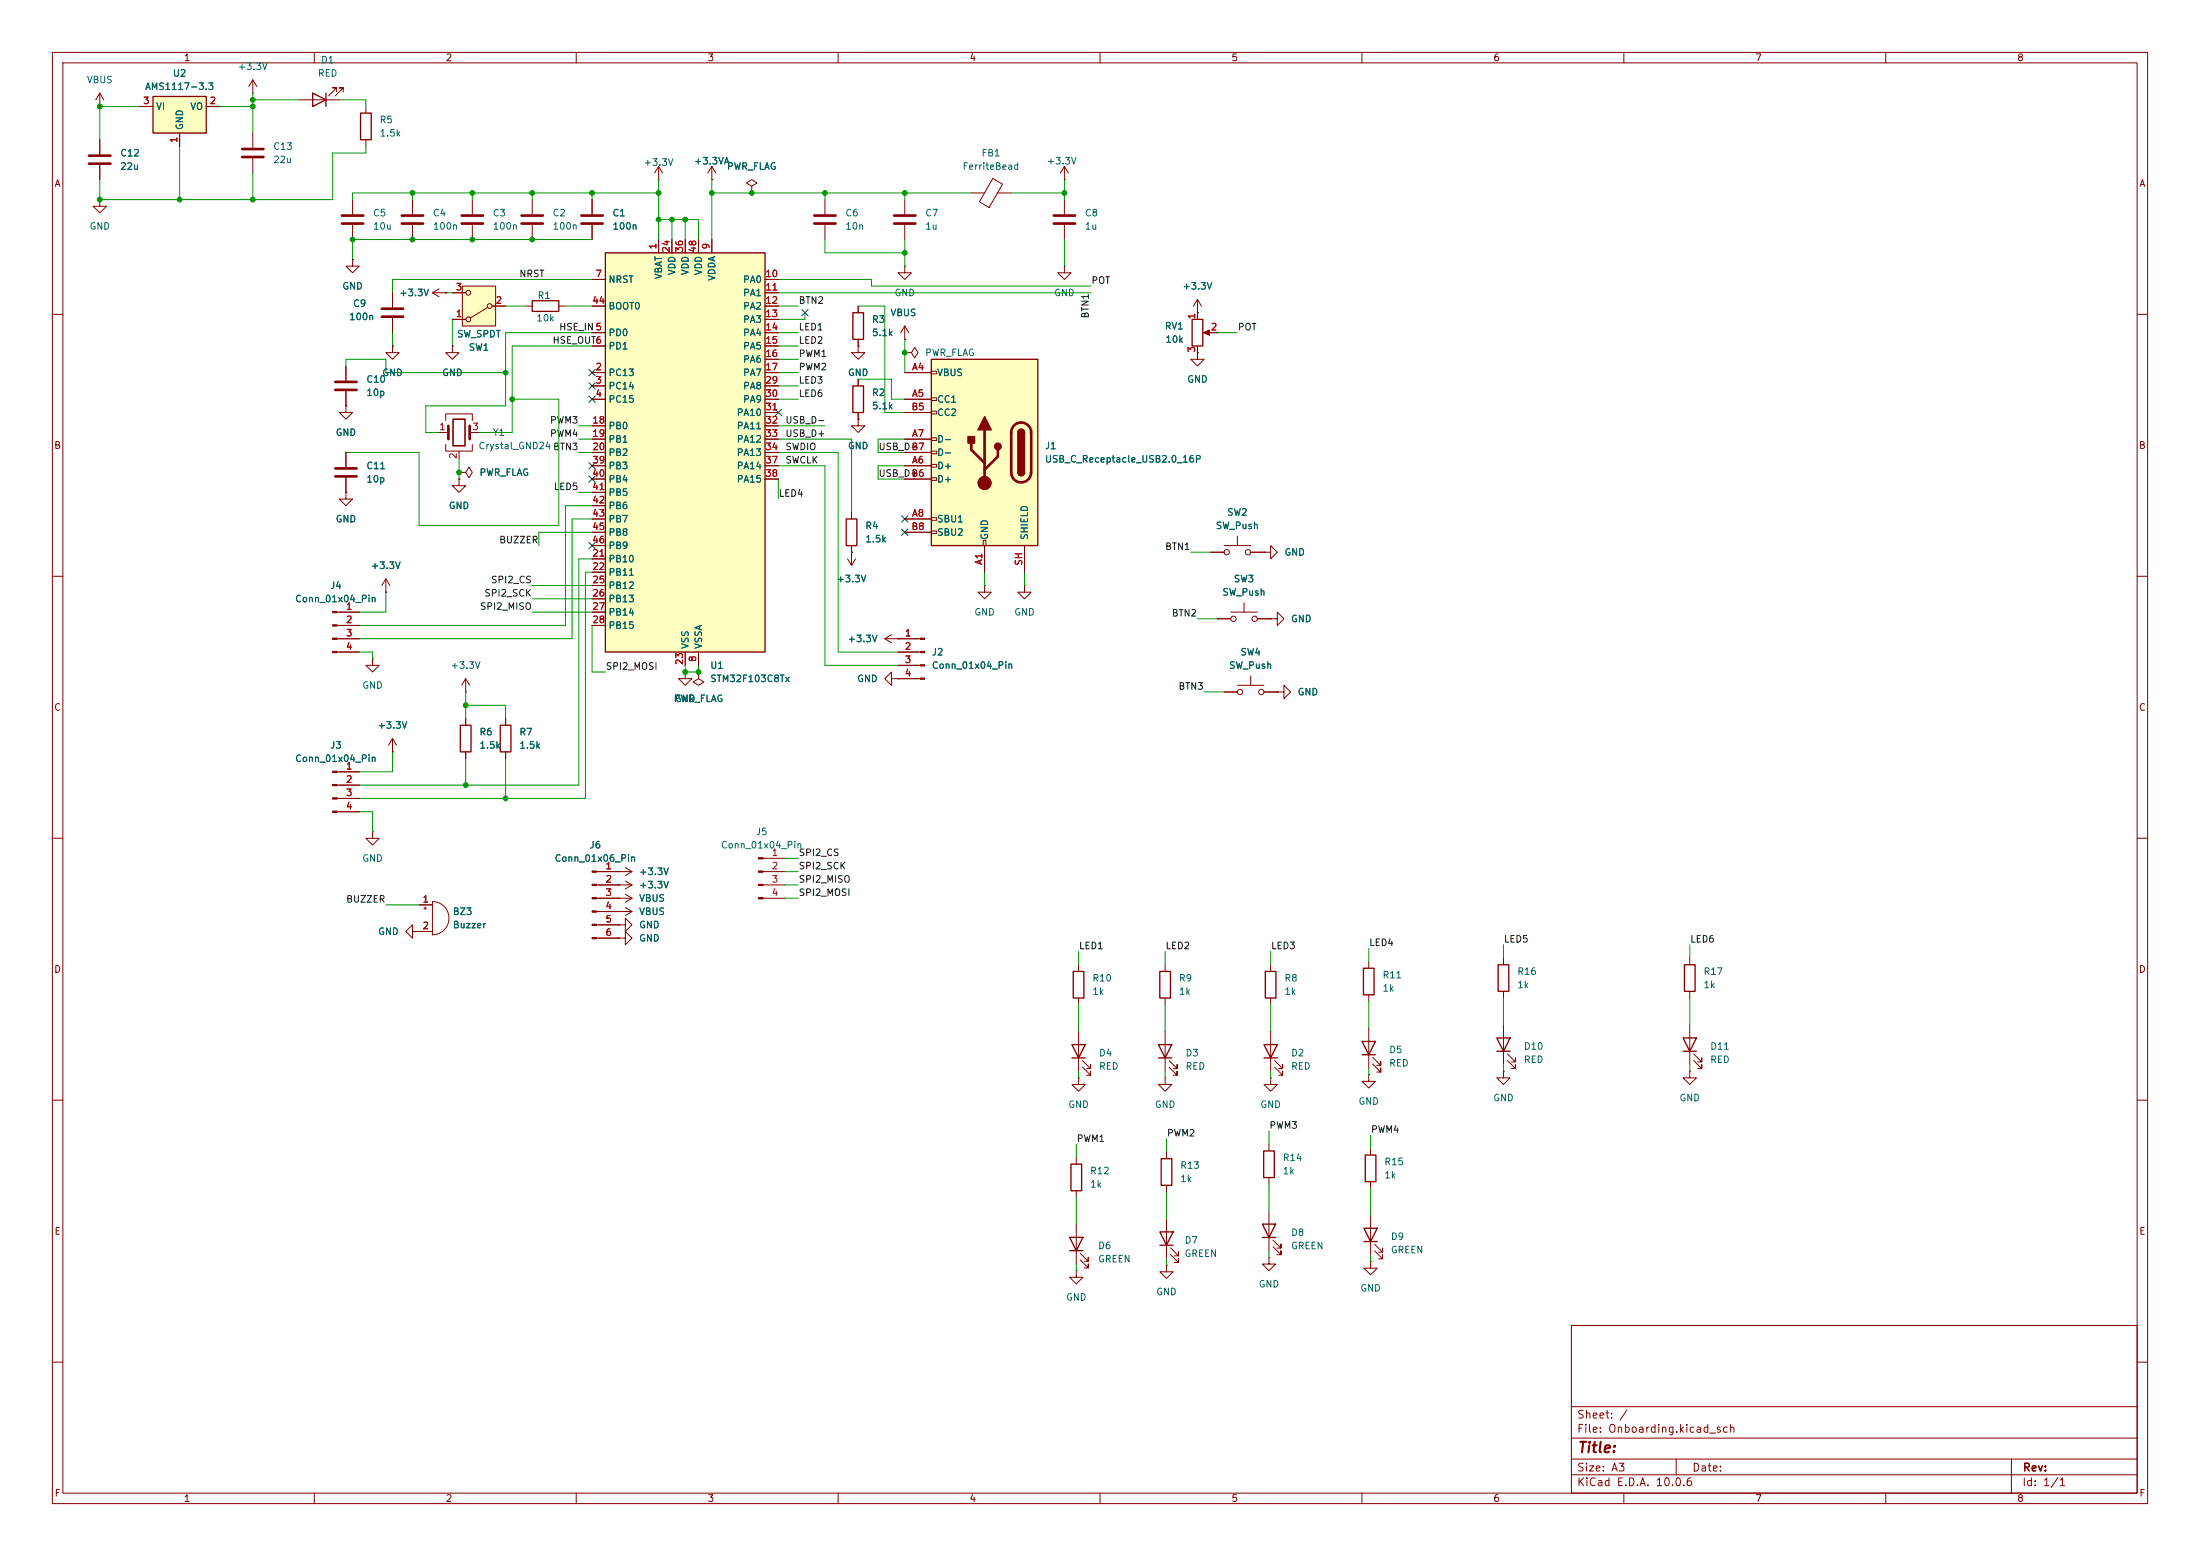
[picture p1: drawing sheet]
<svg xmlns="http://www.w3.org/2000/svg" width="420mm" height="297mm" viewBox="0 0 420 297" stroke-linecap="round" stroke-linejoin="round" font-family="sans-serif">
<g fill="none" stroke="#840000" stroke-width=".19">
<path d="M10 10h400v277h-400zM12 12h396v273h-396zM60 10v2M110 10v2M160 10v2M210 10v2M260 10v2M310 10v2M360 10v2M101.6 38.1v2.8M101.6 42.9v2.8M10 60h2"/>
<path d="M408 60h2M10 110h2M408 110h2M96.5 137.2v1.2M10 160h2M96.5 143.5v1.3M408 160h2M118.1 176.5h1.3v-1.2l1.2 1.2-1.2 1.3v-1.3M118.1 176.5h.1M10 210h2M408 210h2M300 253h108v32h-108z"/>
<path d="M10 260h2M300 278.5h108M300 274.5h108M300 268.5h108M320 278.5v3M384 278.5v6.5M408 260h2M60 285v2M110 285v2M160 285v2M210 285v2M260 285v2"/>
<path d="M300 281.5h108M310 285v2M360 285v2"/>
</g>
<path d="M95.5 138.4h2v5.1h-2z" fill="none" stroke="#840000" stroke-width=".25"/>
<path d="M99.6 41.1h4M99.6 42.7h4" fill="none" stroke="#840000" stroke-width=".51"/>
<path d="M29.2 18.4h10.2v7h-10.2z" fill="#ffffc2"/>
<path d="M29.2 18.4h10.2v7h-10.2zM221.2 199.4h2.5l-1.3 2.5zM286 184.2h2v5h-2zM221.2 201.9h2.5" fill="none" stroke="#840000" stroke-width=".25"/>
<g fill="none" stroke="#840000" stroke-width=".19">
<path d="M26.7 20.3h2.5M34.3 25.4v2.5M39.4 20.3h2.5M90.2 38.1v2.8M90.2 42.9v2.8M133.3 128.3v1.2l1.1 .7-1.1 .6-1-.6 1-.7M133.3 128.3h.1M118.1 166.4h.1M118.1 166.4h2.5M119.4 165.6l1.2 .8M120.6 166.4l-1.2 .7M222.4 196.9v7.6"/>
<path d="M287 182.9v1.3M287 189.2v1.3M223.2 203.7l1.5 1.5v-.7v.7h-.7M223.2 202.4l1.5 1.6v-.8v.8h-.7"/>
</g>
<path d="M88.1 41.1h4.1M88.1 42.7h4.1" fill="none" stroke="#840000" stroke-width=".51"/>
<path d="M115.6 48.3h30.4v76.2h-30.4z" fill="#ffffc2"/>
<path d="M101.6 57.4h5.1v2h-5.1zM115.6 48.3h30.4v76.2h-30.4zM161.5 99.1h2.1v5h-2.1z" fill="none" stroke="#840000" stroke-width=".25"/>
<g fill="none" stroke="#840000" stroke-width=".19">
<path d="M100.3 58.4h1.3M106.7 58.4h1.2M113 53.3h2.6M113 58.4h2.6M125.7 45.7v2.6M128.3 45.7v2.6M130.8 45.7v2.6M133.3 45.7v2.6M135.9 45.7v2.6M146 53.3h2.6M146 55.9h2.6M146 58.4h2.6"/>
<path d="M113 71.1h2.6M113 73.7h2.6M113 76.2h2.6M113 63.5h2.6M113 66h2.6M146 71.1h2.6M146 73.7h2.6M146 76.2h2.6M146 63.5h2.6M146 66h2.6M146 61h2.6M146 68.6h2.6"/>
<path d="M146 78.7h2.6M113 81.3h2.6M113 83.8h2.6M113 86.4h2.6M113 88.9h2.6M113 91.4h2.6M113 94h2.6M113 96.5h2.6M113 99.1h2.6M146 81.3h2.6M146 83.8h2.6M146 86.4h2.6"/>
<path d="M146 88.9h2.6M146 91.4h2.6M162.6 97.8v1.3M113 106.7h2.6M113 109.2h2.6M113 111.8h2.6M113 114.3h2.6M113 116.8h2.6M113 119.4h2.6M113 101.6h2.6M113 104.1h2.6M162.6 104.1v1.3"/>
<path d="M130.8 124.5v2.5M133.3 124.5v2.5"/>
</g>
<path d="M88.3 54.6h6.3v7.6h-6.3z" fill="#ffffc2"/>
<g fill="none" stroke="#840000" stroke-width=".19">
<path d="M19 17.8l-.7 1.3M19 17.8l.8 1.3M19 17.8v2.5M48.3 17.8h.1M48.3 15.2l-.8 1.3M48.3 15.2l.7 1.3M48.3 15.2v2.6M57.1 19.1h7.7M64.3 17.5v-.7h-.8h.8l-1.6 1.5M65.5 17.5v-.7h-.7h.7l-1.5 1.5M19 38.1v1.3h1.3l-1.3 1.2-1.2-1.2h1.2M19 38.1h.1"/>
<path d="M19 20.3h.1M19 26.7v2.8M19 31.5v2.8M48.3 25.4v2.8M48.3 30.2v2.8M67.3 38.1v2.8M69.8 20.3v1.3M69.8 26.7v1.2M78.7 38.1v2.8M113 38.1v2.8M125.7 34.3h.1M125.7 31.8l-.7 1.2"/>
<path d="M125.7 31.8l.8 1.2M125.7 31.8v2.5M135.9 34.3h.1M135.9 31.8l-.8 1.2M135.9 31.8l.8 1.2M135.9 31.8v2.5M143.5 35.6l1-.7-1-.6-1 .6 1 .7v1.2M143.5 36.8h.1M157.5 38.1v2.8M172.7 38.1v2.8M185.4 36.8h2.6M189.5 34.1l1.9 1.1-2.6 4.4-1.8-1.1z"/>
<path d="M190.4 36.8h2.6M203.2 34.3h.1M203.2 31.8l-.8 1.2M203.2 31.8l.8 1.2M203.2 31.8v2.5M203.2 38.1v2.8M67.3 49.5v1.3h1.3l-1.3 1.3-1.3-1.3h1.3M67.3 49.5h.1M67.3 42.9v2.8M74.9 55.9v2.8M78.7 42.9v2.8M82.5 55.9h2.6"/>
<path d="M82.5 55.9l1.3 .7M83.8 55.1l-1.3 .8M85.1 55.9h.1M86.4 55.9h2.5M88.3 54.6h6.3v7.6h-6.3zM93.1 58.7l-3.3 2M94 58.4h2.5M113 42.9v2.8M157.5 42.9v2.8M163.8 58.4v1.3M172.7 50.8v1.3h1.3l-1.3 1.2-1.3-1.2h1.3M172.7 50.8h.1"/>
<path d="M172.7 42.9v2.8M203.2 50.8v1.3h1.3l-1.3 1.2-1.3-1.2h1.3M203.2 50.8h.1M203.2 42.9v2.8M228.6 59.7h.1M228.6 57.2v3.8M228.6 57.2l-.8 1.2M228.6 57.2l.8 1.2M66 77.5v1.2h1.3l-1.3 1.3-1.2-1.3h1.2M66 77.5h.1M66 69.9v2.7M66 74.7v2.8"/>
<path d="M74.9 66v1.3h1.3l-1.3 1.3-1.2-1.3h1.2M74.9 66h.1M74.9 60.7v2.8M86.4 66v1.3h1.2l-1.2 1.3-1.3-1.3h1.3M86.4 66h.1M86.4 61h2.5M163.8 66v1.3h1.3l-1.3 1.3-1.2-1.3h1.2M163.8 66h.1M163.8 64.8v1.2M163.8 72.4v1.3M163.8 78.7v1.3M172.7 67.3h1.3l.6-1 .7 1-.7 1-.6-1"/>
<path d="M172.7 67.3h.1M172.7 64.8h.1M172.7 62.2v2.6M172.7 62.2l-.7 1.3M172.7 62.2l.8 1.3M228.6 67.3v1.3h1.3l-1.3 1.3-1.3-1.3h1.3M228.6 67.3h.1M228.6 66v1.3M230.1 63.5h2.3M66 94v1.3h1.3l-1.3 1.2-1.2-1.2h1.2M66 94h.1M66 86.4v2.8"/>
<path d="M66 91.2v2.8M83.8 82.6h1.8M85.1 80.3v-1.3h5.1v1.3M85.1 84.8v1.3h5.1v-1.3M87.6 90.2h1.3l.6-1 .7 1-.7 1-.6-1M87.6 90.2h.1M87.6 91.4v1.3h1.3l-1.3 1.3-1.2-1.3h1.2M87.6 91.4h.1M87.6 86.1v1.5M89.7 82.6h1.7M163.8 80v1.3h1.3l-1.3 1.3-1.2-1.3h1.2M163.8 80h.1"/>
<path d="M64.4 116.8h4.2M64.4 119.4h4.2M73.7 113h.1M73.7 110.5l-.8 1.3M73.7 110.5l.7 1.3M73.7 110.5v2.5M161.8 106.7l.8 1.3M162.6 105.4h.1M162.6 105.4v2.6M163.3 106.7l-.7 1.3M188 111.8v1.2h1.2l-1.2 1.3-1.3-1.3h1.3M188 111.8h.1"/>
<path d="M195.6 111.8v1.2h1.2l-1.2 1.3-1.3-1.3h1.3M195.6 111.8h.1M64.4 121.9h4.2M64.4 124.5h4.2M71.1 125.7v1.3h1.3l-1.3 1.3-1.3-1.3h1.3M71.1 125.7h.1M88.9 132.1h.1M88.9 129.5v2.6M88.9 137.2v1.2M88.9 129.5l-.8 1.3M88.9 129.5l.8 1.3M130.8 128.3v1.2h1.3l-1.3 1.3-1.3-1.3h1.3"/>
<path d="M130.8 128.3h.1M168.9 121.9l1.3 .8M168.9 121.9h6.8M170.2 129.5v-1.2l-1.3 1.2 1.3 1.3v-1.3h1.2M170.2 121.2l-1.3 .7M171.4 121.9h.1M171.4 129.5h.1M171.4 124.5h4.3M171.4 127h4.3M171.4 129.5h4.3M64.4 147.3h4.2M64.4 149.9h4.2"/>
<path d="M64.4 152.4h4.2M64.4 154.9h4.2M71.1 158.8v1.2h1.3l-1.3 1.3-1.3-1.3h1.3M71.1 158.8h.1M74.9 143.5h.1M74.9 141v2.5M74.9 141l-.7 1.2M74.9 141l.8 1.2M88.9 143.5v1.3M78.7 177.8v-1.3l-1.2 1.3 1.2 1.3v-1.3h1.3M80 177.8h.1M80 172.7h2.5"/>
<path d="M80 177.8h2.5M80.9 173.4h.5M81.2 173.1v.5M82.5 172.1a3.2 3.2 0 0 1 3.2 3.2 3.2 3.2 0 0 1-3.2 3.1zM113.9 171.5h6.7M113.9 174h6.7M113.9 166.4h4.2M113.9 168.9h6.7M113.9 176.5h4.2M113.9 179.1h4.2M118.1 171.5h.1M118.1 174h.1"/>
<path d="M118.1 168.9h.1M118.1 179.1h1.3v-1.3l1.2 1.3-1.2 1.2v-1.2M118.1 179.1h.1M119.4 170.7l1.2 .8M119.4 173.2l1.2 .8M119.4 168.1l1.2 .8M120.6 171.5l-1.2 .7M120.6 174l-1.2 .8M120.6 168.9l-1.2 .8M145.6 171.5h4.3M145.6 163.8h4.3M145.6 166.4h4.3"/>
<path d="M145.6 168.9h4.3M205.9 184.2v1.2M205.9 190.5v1.3M205.9 196.9v7.6M222.4 184.2v1.2M222.4 190.5v1.3M242.6 184.2v1.2M242.6 190.5v1.3M242.6 196.9v7.6M205.9 205.7v1.3h1.3l-1.3 1.3-1.3-1.3h1.3M205.9 205.7h.1M206.7 203.7l1.5 1.5v-.7v.7h-.8"/>
<path d="M206.7 202.4l1.5 1.6v-.8v.8h-.8M222.4 205.7v1.3h1.3l-1.3 1.3-1.2-1.3h1.2M222.4 205.7h.1M222.7 219.9v1.3M242.3 218.4v1.3M242.6 205.7v1.3h1.2l-1.2 1.3-1.3-1.3h1.3M242.6 205.7h.1M243.3 203.7l1.6 1.5v-.7v.7h-.8M243.3 202.4l1.6 1.6v-.8v.8h-.8M261.3 205.1v1.3h1.3l-1.3 1.3-1.3-1.3h1.3M261.3 205.1h.1M205.5 220.9v1.3"/>
<path d="M205.5 227.3v1.3M205.5 233.6v7.7M206.2 239.2l1.6 1.6v-.8v.8h-.8M222.7 226.2v1.3M222.7 232.6v7.6M223.4 239.5l1.6 1.5v-.8v.8h-.8M223.4 238.2l1.6 1.5v-.8v.8h-.8M242.3 224.8v1.2M242.3 231.1v7.6M243 238l1.5 1.5v-.8v.8h-.7M243 236.7l1.5 1.5v-.7v.7h-.7M205.5 242.5v1.3h1.2l-1.2 1.3-1.3-1.3h1.3"/>
<path d="M205.5 242.5h.1M206.2 240.5l1.6 1.5v-.7v.7h-.8M222.7 241.5v1.3h1.3l-1.3 1.2-1.3-1.2h1.3M222.7 241.5h.1M242.3 240v1.3h1.2l-1.2 1.2-1.3-1.2h1.3M242.3 240h.1M261.6 240.8v1.3h1.3l-1.3 1.2-1.2-1.2h1.2M261.6 240.8h.1"/>
<circle cx="89.4" cy="55.9" r=".46"/>
<circle cx="93.5" cy="58.4" r=".46"/>
<circle cx="89.4" cy="61" r=".46"/>
</g>
<g fill="none" stroke="#840000" stroke-width=".25">
<path d="M59.7 17.8l2.5 1.3-2.5 1.2zM62.2 17.8v2.5M68.8 21.6h2.1v5.1h-2.1zM162.8 59.7h2v5.1h-2zM162.8 73.7h2v5h-2zM227.6 61h2v5h-2zM87.9 138.4h2v5.1h-2zM204.6 199.4h2.6l-1.3 2.5zM204.9 185.4h2v5.1h-2zM221.4 185.4h2v5.1h-2zM241.3 199.4h2.5l-1.2 2.5zM241.6 185.4h2v5.1h-2z"/>
<path d="M204.6 201.9h2.6M241.2 219.7h2.1v5.1h-2.1zM241.3 201.9h2.5M204.2 236.2h2.5l-1.2 2.5zM204.2 238.7h2.5M204.5 222.2h2v5.1h-2zM221.4 235.1h2.6l-1.3 2.6zM221.4 237.7h2.6M221.7 221.2h2v5h-2zM241 233.7h2.5l-1.2 2.5zM241 236.2h2.5"/>
</g>
<g fill="none" stroke="#840000" stroke-width=".51">
<path d="M17 29.7h4.1M17 31.2h4.1M46.2 28.4h4.1M46.2 30h4.1M65.3 41.1h4M65.3 42.7h4M72.9 58.9h4.1M76.7 41.1h4.1M76.7 42.7h4.1M111 41.1h4.1M111 42.7h4.1M155.4 41.1h4.1"/>
<path d="M155.4 42.7h4.1M170.7 41.1h4.1M170.7 42.7h4.1M201.2 41.1h4M201.2 42.7h4M64 72.9h4.1M64 74.4h4.1M72.9 60.5h4.1M64 89.4h4.1M64 90.9h4.1M85.6 81.3v2.5M89.7 81.3v2.5"/>
</g>
<g fill="#840000" stroke="#840000" stroke-width=".19">
<path d="M63.5 147.2h.9v.2h-.9z"/>
<path d="M63.5 149.7h.9v.3h-.9z"/>
<path d="M63.5 152.3h.9v.2h-.9z"/>
<path d="M63.5 154.8h.9v.3h-.9z"/>
<path d="M63.5 116.7h.9v.3h-.9z"/>
<path d="M63.5 119.3h.9v.2h-.9z"/>
<path d="M63.5 121.8h.9v.2h-.9z"/>
<path d="M63.5 124.3h.9v.3h-.9z"/>
<path d="M144.8 163.7h.8v.3h-.8z"/>
<path d="M144.8 166.2h.8v.3h-.8z"/>
<path d="M144.8 168.8h.8v.2h-.8z"/>
<path d="M144.8 171.3h.8v.3h-.8z"/>
<path d="M229.7 63.5l1.2-.5v1z"/>
<path d="M113 166.2h.9v.3h-.9z"/>
<path d="M113 168.8h.9v.2h-.9z"/>
<path d="M113 171.3h.9v.3h-.9z"/>
<path d="M113 173.9h.9v.2h-.9z"/>
<path d="M113 176.4h.9v.3h-.9z"/>
<path d="M113 178.9h.9v.3h-.9z"/>
<path d="M175.7 121.8h.8v.2h-.8z"/>
<path d="M175.7 124.3h.8v.3h-.8z"/>
<path d="M175.7 126.9h.8v.2h-.8z"/>
<path d="M175.7 129.4h.8v.3h-.8z"/>
</g>
<path d="M86.5 80h2.3v5.1h-2.3z" fill="none" stroke="#840000" stroke-width=".3"/>
<path d="M177.8 68.6h20.3v35.5h-20.3z" fill="#ffffc2"/>
<g fill="none" stroke="#840000" stroke-width=".19">
<path d="M19 26.7v2.8M19 31.5v2.8M26.7 20.3h2.5M34.3 25.4v2.5M39.4 20.3h2.5M113 38.1v2.8M135.9 34.3h.1M143.5 36.8h.1M67.3 49.5h.1M74.9 55.9v2.8M85.1 55.9h.1M86.4 55.9h2.5"/>
<path d="M94 58.4h2.5M113 58.4h2.6M113 42.9v2.8M113 53.3h2.6M125.7 45.7v2.6M128.3 45.7v2.6M130.8 45.7v2.6M133.3 45.7v2.6M135.9 45.7v2.6M146 58.4h2.6M146 55.9h2.6M146 53.3h2.6"/>
<path d="M163.8 58.4v1.3M228.6 59.7h.1M228.6 59.7v1.3M66 77.5h.1M66 69.9v2.7M66 74.7v2.8M74.9 66h.1M74.9 60.7v2.8M86.4 66h.1M86.4 61h2.5M113 71.1h2.6M113 76.2h2.6"/>
<path d="M113 73.7h2.6M113 63.5h2.6M113 66h2.6M146 71.1h2.6M146 76.2h2.6M146 78.7h2.6M146 61h2.6M146 73.7h2.6M146 63.5h2.6M146 66h2.6M146 68.6h2.6M163.8 66h.1"/>
<path d="M163.8 64.8v1.2M163.8 72.4v1.3M163.8 78.7v1.3M172.7 64.8h.1M172.7 71.1h5.1M172.7 76.2h5.1M172.7 78.7h5.1M177.8 70.9h1v.5h-1zM177.8 75.9h1v.6h-1zM177.8 78.5h1v.5h-1zM228.6 67.3h.1M228.6 66v1.3"/>
<path d="M231.1 63.5h1.3M66 94h.1M66 86.4v2.8M66 91.2v2.8M87.6 90.2h.1M87.6 91.4h.1M113 88.9h2.6M113 83.8h2.6M113 99.1h2.6M113 91.4h2.6M113 86.4h2.6M113 81.3h2.6"/>
<path d="M113 94h2.6M113 96.5h2.6M146 88.9h2.6M146 83.8h2.6M146 91.4h2.6M146 86.4h2.6M146 81.3h2.6M162.6 97.8v1.3M163.8 80h.1M172.7 88.9h5.1M172.7 83.8h5.1M172.7 99.1h5.1"/>
<path d="M172.7 91.4h5.1M172.7 86.4h5.1M177.8 83.6h1v.5h-1zM177.8 86.1h1v.5h-1zM177.8 88.6h1v.6h-1zM177.8 91.2h1v.5h-1zM177.8 98.8h1v.5h-1zM64.8 116.8h3.8M64.8 119.4h3.8M73.7 113h.1M113 101.6h2.6M113 104.1h2.6"/>
<path d="M113 116.8h2.6M113 119.4h2.6M113 106.7h2.6M113 109.2h2.6M113 111.8h2.6M113 114.3h2.6M162.6 105.4h.1M162.6 104.1v1.3M172.7 101.6h5.1M177.8 101.3h1v.6h-1zM187.7 103.1h.5v1h-.5zM188 104.1v5.1"/>
<path d="M195.6 104.1v5.1M231.1 105.4h2.6M232.4 118.1h2.5M233.7 104.1h5.1M234.9 116.8h5.1M236.2 102.4v1.7M237.5 115.1v1.7M238.8 105.4h2.5M240 118.1h2.6M241.3 105.4h1.3v-1.3l1.2 1.3-1.2 1.3v-1.3M241.3 105.4h.1M242.6 118.1h1.2v-1.3l1.3 1.3-1.3 1.3v-1.3"/>
<path d="M242.6 118.1h.1M64.8 121.9h3.8M64.8 124.5h3.8M88.9 137.2v1.2M96.5 137.2v1.2M130.8 128.3h.1M130.8 124.5v2.5M133.3 128.3h.1M133.3 124.5v2.5M171.4 121.9h.1M171.4 129.5h.1M171.4 121.9h3.9"/>
<path d="M171.4 124.5h3.9M171.4 127h3.9M171.4 129.5h3.9M233.7 132.1h2.5M236.2 130.8h5.1M238.8 129v1.8M241.3 132.1h2.5M243.8 132.1h1.3v-1.3l1.3 1.3-1.3 1.3v-1.3M243.8 132.1h.1M64.8 147.3h3.8M64.8 149.9h3.8M64.8 152.4h3.8"/>
<path d="M64.8 154.9h3.8M74.9 143.5h.1M88.9 143.5v1.3M96.5 143.5v1.3M80 177.8h.1M80 172.7h2.5M80 177.8h2.5M114.3 166.4h3.8M114.3 168.9h3.8M114.3 171.5h3.8M114.3 174h3.8M114.3 176.5h3.8"/>
<path d="M114.3 179.1h3.8M118.1 166.4h.1M118.1 176.5h.1M118.1 174h.1M118.1 171.5h.1M118.1 168.9h.1M118.1 179.1h.1M261.3 183.5v1.3M261.3 189.9v1.3M261.3 196.2v7.7M287 195.6v7.6M322.6 182.9v1.3"/>
<path d="M322.6 189.2v1.3M322.6 195.6v7.6M261.6 219.2v1.3M262.1 203.1l1.5 1.5v-.7v.7h-.8M262.1 201.8l1.5 1.6v-.8v.8h-.8M287 204.5v1.2h1.3l-1.3 1.3-1.3-1.3h1.3M287 204.5h.1M287.8 202.4l1.5 1.6v-.8v.8h-.8M287.8 201.2l1.5 1.5v-.8v.8h-.8M322.6 204.5v1.2h1.2l-1.2 1.3-1.3-1.3h1.3M322.6 204.5h.1M323.3 202.4l1.6 1.6v-.8v.8h-.8"/>
<path d="M323.3 201.2l1.6 1.5v-.8v.8h-.8M261.6 225.6v1.2M261.6 231.9v7.6M262.4 238.8l1.5 1.5v-.8v.8h-.7M262.4 237.5l1.5 1.5v-.7v.7h-.7"/>
<circle cx="234.2" cy="105.4" r=".51"/>
<circle cx="235.5" cy="118.1" r=".51"/>
<circle cx="238.3" cy="105.4" r=".51"/>
<circle cx="239.5" cy="118.1" r=".51"/>
<circle cx="236.7" cy="132.1" r=".51"/>
<circle cx="240.8" cy="132.1" r=".51"/>
</g>
<g fill="none" stroke="#840000" stroke-width=".25">
<path d="M177.8 68.6h20.3v35.5h-20.3zM194.3 82.6a.64 .64 0 0 1 .6-.7 .64 .64 0 0 1 .7 .7M194.3 90.2a.64 .64 0 0 0 .6 .6 .64 .64 0 0 0 .7-.6M260 198.8h2.6l-1.3 2.5zM260.3 184.8h2v5.1h-2zM285.7 198.1h2.6l-1.3 2.6zM321.3 198.1h2.5l-1.2 2.6zM321.6 184.2h2v5h-2zM260 201.3h2.6M285.7 200.7h2.6M321.3 200.7h2.5M260.4 234.4h2.5l-1.3 2.6z"/>
<path d="M260.4 237h2.5M260.6 220.5h2.1v5.1h-2.1z"/>
</g>
<path d="M185.4 84.6v1.3l2.6 2.5M188 82v10.2M190.5 85.9v1.2l-2.5 2.6M193.6 81.2a1.9 1.9 0 0 1 2.1-.4 1.9 1.9 0 0 1 1.1 1.8v7.6a1.91 1.91 0 0 1-1.9 1.9 1.91 1.91 0 0 1-1.9-1.9v-7.8l.2-.6z" fill="none" stroke="#840000" stroke-width=".51"/>
<g fill="#840000" stroke="#840000" stroke-width=".25">
<path d="M194.3 82.6h1.3v7.6h-1.3z"/>
<path d="M194.5 82.1a.64 .64 0 0 1 .7-.1 .64 .64 0 0 1 .4 .6h-1.3z"/>
<path d="M194.3 90.2h1.3a.64 .64 0 0 1-.7 .6 .64 .64 0 0 1-.6-.6z"/>
<path d="M188 79.5l1.2 2.5h-2.5z"/>
<path d="M184.8 83.3h1.3v1.3h-1.3z"/>
<circle cx="190.5" cy="85.2" r=".63"/>
</g>
<circle cx="188" cy="92.2" r="1.27" fill="#840000" stroke="#840000" stroke-width=".19"/>
<g fill="none" stroke="#009600" stroke-width=".19">
<path d="M48.3 19.1h8.8M48.3 17.8v7.6M64.8 19.1h5v1.2M26.7 20.3h-7.7v6.4M34.3 27.9v10.2M41.9 20.3h6.4M48.3 33v5.1M69.8 27.9v1.3h-6.3v8.9h-44.5v-3.8M78.7 36.8v1.3M90.2 36.8v1.3M101.6 36.8v1.3M113 36.8v1.3"/>
<path d="M125.7 36.8h-58.4v1.3M125.7 34.3v11.4M135.9 36.8h49.5M135.9 34.3v11.4M157.5 36.8v1.3M172.7 36.8v1.3M193 36.8h10.2M203.2 34.3v3.8M85.1 55.9h1.3M96.5 58.4h3.8M107.9 58.4h5.1M113 53.3h-38.1v2.6"/>
<path d="M113 45.7h-45.7v3.8M125.7 41.9h7.6v3.8M128.3 41.9v3.8M130.8 41.9v3.8M148.6 58.4h3.8M148.6 55.9h59.7M148.6 53.3h17.8v1.3h41.9M153.7 59.7v1.3h-5.1M157.5 45.7v2.6h15.2M163.8 58.4h5.1v20.3h3.8M172.7 45.7v5.1M203.2 45.7v5.1"/>
<path d="M66 69.9v-1.3h7.7v2.5h22.8M74.9 63.5v2.5M86.4 61v5M97.8 76.2h8.9v24.1h-26.7v-13.9h-14M113 63.5h-16.5v14h-15.2v5.1h2.5M113 66h-15.2v16.6h-6.4M148.6 71.1h3.8M148.6 76.2h3.8M148.6 73.7h3.8M148.6 68.6h3.8M148.6 66h3.8M148.6 63.5h3.8"/>
<path d="M163.8 72.4h6.4v3.8h2.5M172.7 64.8v6.3M232.4 63.5h3.8M87.6 87.6v3.8M110.5 81.3h2.5M110.5 86.4h2.5M110.5 83.8h2.5M110.5 94h2.5M113 99.1h-3.8v22.8h-40.6M113 96.5h-5.1v22.9h-39.3M148.6 81.3h8.9M148.6 88.9h8.9v38.1h13.9"/>
<path d="M148.6 86.4h11.4v38.1h11.4M148.6 83.8h14v14M148.6 91.4v3.9M172.7 88.9h-5.1v2.5h5.1M172.7 83.8h-5.1v2.6h5.1M73.7 113v3.8h-5.1M101.6 116.8h11.4M101.6 111.8h11.4M101.6 114.3h11.4M113 101.6h-10.1v2.5M113 106.7h-2.5v43.2h-41.9M113 109.2h-1.2v43.2h-43.2"/>
<path d="M113 119.4v8.9h2.6M188 109.2v2.6M195.6 109.2v2.6M227.3 105.4h3.8M228.6 118.1h3.8M68.6 124.5h2.5v1.2M88.9 132.1v5.1M88.9 134.6h7.6v2.6M130.8 127v1.3h2.5v-1.3M229.9 132.1h3.8M68.6 154.9h2.5v3.9M74.9 143.5v3.8h-6.3"/>
<path d="M88.9 144.8v5.1M96.5 144.8v7.6M73.7 172.7h6.3M149.9 166.4h2.5M149.9 163.8h2.5M149.9 168.9h2.5M149.9 171.5h2.5M205.9 181.6v2.6M205.9 191.8v5.1M222.4 181.6v2.6M222.4 191.8v5.1M242.6 181.6v2.6"/>
<path d="M242.6 191.8v5.1M261.3 181v2.5M261.3 191.2v5M287 180.3v2.6M287 190.5v5.1M322.6 180.3v2.6M322.6 190.5v5.1M205.5 218.4v2.5M205.9 204.5v1.2M222.4 204.5v1.2M222.7 217.4v2.5M242.3 215.9v2.5"/>
<path d="M242.6 204.5v1.2M261.3 203.9v1.2M261.6 216.7v2.5M287 203.2v1.3M322.6 203.2v1.3M205.5 228.6v5M222.7 227.5v5.1M242.3 226v5.1M242.3 238.7v1.3M261.6 226.8v5.1M261.6 239.5v1.3M205.5 241.3v1.2"/>
<path d="M222.7 240.2v1.3"/>
</g>
<g fill="none" stroke="#000084" stroke-width=".19">
<path d="M153.1 59.1l1.2 1.2M154.3 59.1l-1.2 1.2M112.4 70.5l1.2 1.2M112.4 73.1l1.2 1.2M112.4 75.6l1.2 1.2M113.6 70.5l-1.2 1.2M113.6 73.1l-1.2 1.2M113.6 75.6l-1.2 1.2M148 78.1l1.2 1.2M149.2 78.1l-1.2 1.2M112.4 90.8l1.2 1.2M112.4 88.3l1.2 1.2"/>
<path d="M113.6 90.8l-1.2 1.2M113.6 88.3l-1.2 1.2M172.1 98.5l1.2 1.2M173.3 98.5l-1.2 1.2M112.4 103.5l1.2 1.2M113.6 103.5l-1.2 1.2M172.1 101l1.2 1.2M173.3 101l-1.2 1.2"/>
</g>
<g fill="#009600" stroke="#009600" stroke-width=".19">
<circle cx="101.6" cy="36.8" r=".46"/>
<circle cx="113" cy="36.8" r=".46"/>
<circle cx="101.6" cy="45.7" r=".46"/>
<circle cx="78.7" cy="36.8" r=".46"/>
<circle cx="90.2" cy="36.8" r=".46"/>
<circle cx="90.2" cy="45.7" r=".46"/>
<circle cx="96.5" cy="71.1" r=".46"/>
<circle cx="97.8" cy="76.2" r=".46"/>
<circle cx="78.7" cy="45.7" r=".46"/>
<circle cx="130.8" cy="41.9" r=".46"/>
<circle cx="125.7" cy="41.9" r=".46"/>
<circle cx="128.3" cy="41.9" r=".46"/>
<circle cx="135.9" cy="36.8" r=".46"/>
<circle cx="125.7" cy="36.8" r=".46"/>
<circle cx="87.6" cy="90.2" r=".46"/>
<circle cx="19" cy="20.3" r=".46"/>
<circle cx="48.3" cy="38.1" r=".46"/>
<circle cx="67.3" cy="45.7" r=".46"/>
<circle cx="48.3" cy="19.1" r=".46"/>
<circle cx="19" cy="38.1" r=".46"/>
<circle cx="34.3" cy="38.1" r=".46"/>
<circle cx="48.3" cy="20.3" r=".46"/>
<circle cx="143.5" cy="36.8" r=".46"/>
<circle cx="157.5" cy="36.8" r=".46"/>
<circle cx="203.2" cy="36.8" r=".46"/>
<circle cx="172.7" cy="36.8" r=".46"/>
<circle cx="172.7" cy="48.3" r=".46"/>
<circle cx="172.7" cy="67.3" r=".46"/>
<circle cx="96.5" cy="152.4" r=".46"/>
<circle cx="88.9" cy="134.6" r=".46"/>
<circle cx="88.9" cy="149.9" r=".46"/>
<circle cx="130.8" cy="128.3" r=".46"/>
<circle cx="133.3" cy="128.3" r=".46"/>
</g>
<text font-size="2" fill="#840000" x="301" y="277.8">Title:</text>
<g font-size="1.5" fill="#840000">
<text x="300.9" y="273.8">File: Onboarding.kicad_sch</text>
<text x="300.9" y="271.1">Sheet: /</text>
<text x="300.9" y="281.2">Size: A3</text>
<text x="322.9" y="281.2">Date:</text>
<text x="386" y="281.2">Rev:</text>
<text x="300.9" y="284">KiCad E.D.A. 10.0.6</text>
<text x="385.9" y="284">Id: 1/1</text>
</g>
<g font-size="1.3" fill="#840000">
<text x="35" y="12">1</text>
<text x="85" y="12">2</text>
<text x="135" y="12">3</text>
<text x="185" y="12">4</text>
<text x="235" y="12">5</text>
<text x="285" y="12">6</text>
<text x="335" y="12">7</text>
<text x="385" y="12">8</text>
<text x="10.3" y="36">A</text>
<text x="408.3" y="36">A</text>
<text x="10.2" y="86">B</text>
<text x="408.2" y="86">B</text>
<text x="10.2" y="136">C</text>
<text x="408.2" y="136">C</text>
<text x="10.2" y="186">D</text>
<text x="408.2" y="186">D</text>
<text x="10.3" y="236">E</text>
<text x="408.3" y="236">E</text>
<text x="10.3" y="286">F</text>
<text x="35" y="287">1</text>
<text x="85" y="287">2</text>
<text x="135" y="287">3</text>
<text x="185" y="287">4</text>
<text x="235" y="287">5</text>
<text x="285" y="287">6</text>
<text x="335" y="287">7</text>
<text x="385" y="287">8</text>
<text x="408.3" y="286">F</text>
</g>
<g font-size="1.3" fill="#006464">
<text x="16.5" y="16.2">VBUS</text>
<text x="27.6" y="17.5">AMS1117-3.3</text>
<text x="32.9" y="14.9">U2</text>
<text x="45.3" y="13.7">+3.3V</text>
<text x="60.6" y="14.9">RED</text>
<text x="61.2" y="12.4">D1</text>
<text x="29.7" y="21.3">VI</text>
<text x="36.2" y="21.3">VO</text>
<text x="72.4" y="23.8">R5</text>
<text x="35.3" y="24.9" transform="rotate(-90 35.3 24.9)">GND</text>
<text x="52.1" y="28.9">C13</text>
<text x="72.4" y="26.4">1.5k</text>
<text x="22.8" y="30.2">C12</text>
<text x="22.8" y="32.7">22u</text>
<text x="52.1" y="31.4">22u</text>
<text x="122.8" y="32">+3.3V</text>
<text x="132.4" y="31.7">+3.3VA</text>
<text x="138.7" y="32.7">PWR_FLAG</text>
<text x="183.6" y="32.7">FerriteBead</text>
<text x="187.3" y="30.2">FB1</text>
<text x="199.7" y="31.7">+3.3V</text>
<text x="71.1" y="41.6">C5</text>
<text x="82.5" y="41.6">C4</text>
<text x="94" y="41.6">C3</text>
<text x="105.4" y="41.6">C2</text>
<text x="116.8" y="41.6">C1</text>
<text x="161.3" y="41.6">C6</text>
<text x="176.5" y="41.6">C7</text>
<text x="207" y="41.6">C8</text>
<text x="17" y="44.1">GND</text>
<text x="71.1" y="44.1">10u</text>
<text x="82.5" y="44.1">100n</text>
<text x="94" y="44.1">100n</text>
<text x="105.4" y="44.1">100n</text>
<text x="116.8" y="44.1">100n</text>
<text x="161.3" y="44.1">10n</text>
<text x="176.5" y="44.1">1u</text>
<text x="207" y="44.1">1u</text>
<text x="126.7" y="53.4" transform="rotate(-90 126.7 53.4)">VBAT</text>
<text x="129.2" y="52.6" transform="rotate(-90 129.2 52.6)">VDD</text>
<text x="131.8" y="52.6" transform="rotate(-90 131.8 52.6)">VDD</text>
<text x="134.3" y="52.6" transform="rotate(-90 134.3 52.6)">VDD</text>
<text x="136.9" y="53.7" transform="rotate(-90 136.9 53.7)">VDDA</text>
<text x="65.2" y="55.6">GND</text>
<text x="67.3" y="58.9">C9</text>
<text x="76.1" y="56.8">+3.3V</text>
<text x="102.5" y="57.4">R1</text>
<text x="116.1" y="54.3">NRST</text>
<text x="116.1" y="59.4">BOOT0</text>
<text x="141.7" y="54.3">PA0</text>
<text x="141.7" y="56.8">PA1</text>
<text x="141.7" y="59.4">PA2</text>
<text x="170.7" y="56.8">GND</text>
<text x="201.1" y="56.8">GND</text>
<text x="225.6" y="55.6">+3.3V</text>
<text x="66.5" y="61.4">100n</text>
<text x="87.1" y="64.7">SW_SPDT</text>
<text x="102.3" y="61.7">10k</text>
<text x="116.1" y="64.5">PD0</text>
<text x="141.7" y="61.9">PA3</text>
<text x="141.7" y="64.5">PA4</text>
<text x="166.4" y="61.9">R3</text>
<text x="166.4" y="64.5">5.1k</text>
<text x="169.9" y="60.7">VBUS</text>
<text x="222.3" y="63.2">RV1</text>
<text x="222.4" y="65.7">10k</text>
<text x="89.4" y="67.3">SW1</text>
<text x="116.1" y="67">PD1</text>
<text x="141.7" y="67">PA5</text>
<text x="141.7" y="69.5">PA6</text>
<text x="176.5" y="68.3">PWR_FLAG</text>
<text x="69.8" y="73.4">C10</text>
<text x="69.8" y="75.9">10p</text>
<text x="72.9" y="72.1">GND</text>
<text x="84.3" y="72.1">GND</text>
<text x="116.1" y="72.1">PC13</text>
<text x="116.1" y="74.6">PC14</text>
<text x="116.1" y="77.2">PC15</text>
<text x="141.7" y="72.1">PA7</text>
<text x="141.7" y="74.6">PA8</text>
<text x="141.7" y="77.2">PA9</text>
<text x="161.8" y="72.1">GND</text>
<text x="166.4" y="75.9">R2</text>
<text x="178.8" y="72.1">VBUS</text>
<text x="178.8" y="77.2">CC1</text>
<text x="226.5" y="73.4">GND</text>
<text x="64" y="83.5">GND</text>
<text x="94" y="83.5">Y1</text>
<text x="116.1" y="82.2">PB0</text>
<text x="140.5" y="79.7">PA10</text>
<text x="140.5" y="82.2">PA11</text>
<text x="166.4" y="78.4">5.1k</text>
<text x="178.8" y="79.7">CC2</text>
<text x="69.8" y="89.9">C11</text>
<text x="91.2" y="86.1">Crystal_GND24BTN3</text>
<text x="116.1" y="84.8">PB1</text>
<text x="116.1" y="87.3">PB2</text>
<text x="116.1" y="89.9">PB3</text>
<text x="140.5" y="84.8">PA12</text>
<text x="140.5" y="87.3">PA13</text>
<text x="140.5" y="89.9">PA14</text>
<text x="161.8" y="86.1">GND</text>
<text x="178.8" y="89.9">D+</text>
<text x="178.8" y="84.8">D-</text>
<text x="178.8" y="87.3">D-</text>
<text x="199.4" y="86.1">J1</text>
<text x="199.4" y="88.6">USB_C_Receptacle_USB2.0_16P</text>
<text x="69.8" y="92.4">10p</text>
<text x="91.4" y="91.1">PWR_FLAG</text>
<text x="116.1" y="92.4">PB4</text>
<text x="116.1" y="94.9">PB5</text>
<text x="140.5" y="92.4">PA15</text>
<text x="178.8" y="92.4">D+</text>
<text x="64" y="100">GND</text>
<text x="85.6" y="97.5">GND</text>
<text x="116.1" y="97.5">PB6</text>
<text x="116.1" y="100">PB7</text>
<text x="165.1" y="101.3">R4</text>
<text x="178.8" y="100">SBU1</text>
<text x="232" y="101.3">SW_Push</text>
<text x="234.2" y="98.8">SW2</text>
<text x="116.1" y="107.6">PB10</text>
<text x="116.1" y="102.6">PB8</text>
<text x="116.1" y="105.1">PB9</text>
<text x="165.1" y="103.8">1.5k</text>
<text x="178.8" y="102.6">SBU2</text>
<text x="188.9" y="103.2" transform="rotate(-90 188.9 103.2)">GND</text>
<text x="196.5" y="103.2" transform="rotate(-90 196.5 103.2)">SHIELD</text>
<text x="245.1" y="106.4">GND</text>
<text x="62.9" y="112.7">J4</text>
<text x="70.7" y="108.9">+3.3V</text>
<text x="116.1" y="110.2">PB11</text>
<text x="116.1" y="112.7">PB12</text>
<text x="159.6" y="111.5">+3.3V</text>
<text x="233.3" y="114">SW_Push</text>
<text x="235.4" y="111.5">SW3</text>
<text x="56.2" y="115.3">Conn_01x04_Pin</text>
<text x="116.1" y="115.3">PB13</text>
<text x="116.1" y="117.8">PB14</text>
<text x="185.9" y="117.8">GND</text>
<text x="193.5" y="117.8">GND</text>
<text x="246.4" y="119.1">GND</text>
<text x="116.1" y="120.3">PB15</text>
<text x="131.8" y="124" transform="rotate(-90 131.8 124)">VSS</text>
<text x="134.3" y="124" transform="rotate(-90 134.3 124)">VSSA</text>
<text x="161.7" y="122.9">+3.3V</text>
<text x="177.8" y="125.4">J2</text>
<text x="236.7" y="125.4">SW4</text>
<text x="69.1" y="131.8">GND</text>
<text x="85.9" y="128">+3.3V</text>
<text x="135.5" y="128">U1</text>
<text x="135.5" y="130.5">STM32F103C8Tx</text>
<text x="163.5" y="130.5">GND</text>
<text x="177.8" y="128">Conn_01x04_Pin</text>
<text x="234.5" y="128">SW_Push</text>
<text x="128.5" y="134.3">PWR_FLAG</text>
<text x="128.7" y="134.3">GND</text>
<text x="247.6" y="133">GND</text>
<text x="62.9" y="143.2">J3</text>
<text x="72" y="139.4">+3.3V</text>
<text x="91.4" y="140.7">R6</text>
<text x="91.4" y="143.2">1.5k</text>
<text x="99" y="140.7">R7</text>
<text x="99" y="143.2">1.5k</text>
<text x="56.2" y="145.7">Conn_01x04_Pin</text>
<text x="144.2" y="159.7">J5</text>
<text x="69.1" y="164.8">GND</text>
<text x="105.8" y="164.8">Conn_01x06_Pin</text>
<text x="112.4" y="162.3">J6</text>
<text x="121.9" y="167.3">+3.3V</text>
<text x="137.5" y="162.3">Conn_01x04_Pin</text>
<text x="121.9" y="172.4">VBUS</text>
<text x="121.9" y="169.9">+3.3V</text>
<text x="72.1" y="178.8">GND</text>
<text x="86.3" y="175">BZ3</text>
<text x="86.3" y="177.5">Buzzer</text>
<text x="121.9" y="177.5">GND</text>
<text x="121.9" y="175">VBUS</text>
<text x="121.9" y="180">GND</text>
<text x="208.4" y="187.7">R10</text>
<text x="208.4" y="190.2">1k</text>
<text x="225" y="187.7">R9</text>
<text x="225" y="190.2">1k</text>
<text x="245.1" y="187.7">R8</text>
<text x="245.1" y="190.2">1k</text>
<text x="263.8" y="187">R11</text>
<text x="263.8" y="189.6">1k</text>
<text x="289.5" y="186.4">R16</text>
<text x="289.5" y="188.9">1k</text>
<text x="325.1" y="186.4">R17</text>
<text x="325.1" y="188.9">1k</text>
<text x="209.7" y="201.9">D4</text>
<text x="226.2" y="201.9">D3</text>
<text x="246.4" y="201.9">D2</text>
<text x="265.1" y="201.3">D5</text>
<text x="265.1" y="203.9">RED</text>
<text x="290.8" y="200.7">D10</text>
<text x="290.8" y="203.2">RED</text>
<text x="326.4" y="200.7">D11</text>
<text x="326.4" y="203.2">RED</text>
<text x="209.7" y="204.5">RED</text>
<text x="226.2" y="204.5">RED</text>
<text x="246.4" y="204.5">RED</text>
<text x="203.8" y="211.8">GND</text>
<text x="220.4" y="211.8">GND</text>
<text x="240.5" y="211.8">GND</text>
<text x="259.2" y="211.2">GND</text>
<text x="285" y="210.5">GND</text>
<text x="320.5" y="210.5">GND</text>
<text x="244.8" y="221.9">R14</text>
<text x="208" y="224.4">R12</text>
<text x="208" y="227">1k</text>
<text x="225.2" y="223.4">R13</text>
<text x="225.2" y="225.9">1k</text>
<text x="244.8" y="224.5">1k</text>
<text x="264.2" y="222.7">R15</text>
<text x="264.2" y="225.2">1k</text>
<text x="209.5" y="238.7">D6</text>
<text x="226" y="237.7">D7</text>
<text x="246.4" y="236.2">D8</text>
<text x="246.4" y="238.7">GREEN</text>
<text x="265.4" y="237">D9</text>
<text x="265.4" y="239.5">GREEN</text>
<text x="209.5" y="241.3">GREEN</text>
<text x="226" y="240.2">GREEN</text>
<text x="203.4" y="248.6">GND</text>
<text x="220.6" y="247.5">GND</text>
<text x="240.2" y="246.1">GND</text>
<text x="259.6" y="246.8">GND</text>
</g>
<g font-size="1.3" fill="#a90000">
<text x="27.2" y="20.2">3</text>
<text x="39.9" y="20.2">2</text>
<text x="34.2" y="27.4" transform="rotate(-90 34.2 27.4)">1</text>
<text x="125.6" y="47.7" transform="rotate(-90 125.6 47.7)">1</text>
<text x="135.8" y="47.7" transform="rotate(-90 135.8 47.7)">9</text>
<text x="113.6" y="53.2">7</text>
<text x="128.1" y="48.3" transform="rotate(-90 128.1 48.3)">24</text>
<text x="130.7" y="48.3" transform="rotate(-90 130.7 48.3)">36</text>
<text x="133.2" y="48.3" transform="rotate(-90 133.2 48.3)">48</text>
<text x="146" y="53.2">10</text>
<text x="86.9" y="55.7">3</text>
<text x="94.5" y="58.3">2</text>
<text x="113" y="58.3">44</text>
<text x="146" y="55.7">11</text>
<text x="146" y="58.3">12</text>
<text x="86.9" y="60.8">1</text>
<text x="113.6" y="63.4">5</text>
<text x="113.6" y="65.9">6</text>
<text x="146" y="60.8">13</text>
<text x="146" y="63.4">14</text>
<text x="146" y="65.9">15</text>
<text x="228.5" y="61.1" transform="rotate(-90 228.5 61.1)">1</text>
<text x="231" y="63.4">2</text>
<text x="113.6" y="71">2</text>
<text x="146" y="68.4">16</text>
<text x="146" y="71">17</text>
<text x="174" y="71">A4</text>
<text x="228.5" y="67.4" transform="rotate(-90 228.5 67.4)">3</text>
<text x="113.6" y="73.5">3</text>
<text x="113.6" y="76.1">4</text>
<text x="146" y="73.5">29</text>
<text x="146" y="76.1">30</text>
<text x="174" y="76.1">A5</text>
<text x="83.7" y="82.4">1</text>
<text x="90.1" y="82.4">3</text>
<text x="113" y="81.1">18</text>
<text x="113" y="83.7">19</text>
<text x="146" y="78.6">31</text>
<text x="146" y="81.1">32</text>
<text x="146" y="83.7">33</text>
<text x="173.9" y="78.6">B5</text>
<text x="174" y="83.7">A7</text>
<text x="87.5" y="87.7" transform="rotate(-90 87.5 87.7)">2</text>
<text x="113" y="86.2">20</text>
<text x="113" y="88.8">39</text>
<text x="146" y="86.2">34</text>
<text x="146" y="88.8">37</text>
<text x="173.9" y="86.2">B7</text>
<text x="174" y="88.8">A6</text>
<text x="113" y="91.3">40</text>
<text x="113" y="93.8">41</text>
<text x="146" y="91.3">38</text>
<text x="173.9" y="91.3">B6</text>
<text x="113" y="96.4">42</text>
<text x="113" y="98.9">43</text>
<text x="113" y="101.5">45</text>
<text x="173.9" y="101.5">B8</text>
<text x="174" y="98.9">A8</text>
<text x="113" y="106.5">21</text>
<text x="113" y="104">46</text>
<text x="187.8" y="108" transform="rotate(-90 187.8 108)">A1</text>
<text x="113" y="109.1">22</text>
<text x="113" y="111.6">25</text>
<text x="195.4" y="108.1" transform="rotate(-90 195.4 108.1)">SH</text>
<text x="65.9" y="116.7">1</text>
<text x="65.9" y="119.2">2</text>
<text x="113" y="114.2">26</text>
<text x="113" y="116.7">27</text>
<text x="113" y="119.2">28</text>
<text x="65.9" y="121.8">3</text>
<text x="65.9" y="124.3">4</text>
<text x="172.6" y="121.8">1</text>
<text x="172.6" y="124.3">2</text>
<text x="130.7" y="127.1" transform="rotate(-90 130.7 127.1)">23</text>
<text x="133.2" y="126.5" transform="rotate(-90 133.2 126.5)">8</text>
<text x="172.6" y="126.9">3</text>
<text x="172.6" y="129.4">4</text>
<text x="65.9" y="147.2">1</text>
<text x="65.9" y="149.7">2</text>
<text x="65.9" y="152.3">3</text>
<text x="65.9" y="154.8">4</text>
<text x="115.5" y="166.2">1</text>
<text x="147.2" y="163.7">1</text>
<text x="147.2" y="166.2">2</text>
<text x="80.5" y="172.6">1</text>
<text x="115.5" y="168.8">2</text>
<text x="115.5" y="171.3">3</text>
<text x="115.5" y="173.9">4</text>
<text x="147.2" y="168.8">3</text>
<text x="147.2" y="171.3">4</text>
<text x="80.5" y="177.7">2</text>
<text x="115.5" y="176.4">5</text>
<text x="115.5" y="178.9">6</text>
</g>
<g font-size="1.3" fill="#0f0f0f">
<text x="99" y="53.2">NRST</text>
<text x="152.4" y="58.3">BTN2</text>
<text x="208.3" y="54.5">POT</text>
<text x="105.4" y="65.9">HSE_OUT6</text>
<text x="106.7" y="63.4">HSE_IN5</text>
<text x="152.4" y="65.9">LED2</text>
<text x="152.4" y="63.4">LED1</text>
<text x="208.2" y="60.9" transform="rotate(-90 208.2 60.9)">BTN1</text>
<text x="236.2" y="63.4">POT</text>
<text x="152.4" y="71">PWM2</text>
<text x="152.4" y="68.5">PWM1</text>
<text x="152.4" y="73.5">LED3</text>
<text x="152.4" y="76.1">LED6</text>
<text x="104.9" y="81.2">PWM3</text>
<text x="104.9" y="83.7">PWM4</text>
<text x="149.8" y="83.7">USB_D+</text>
<text x="149.8" y="81.2">USB_D-</text>
<text x="149.8" y="88.8">SWCLK</text>
<text x="149.8" y="86.2">SWDIO</text>
<text x="167.6" y="86.2">USB_D-</text>
<text x="105.6" y="93.9">LED5</text>
<text x="148.6" y="95.1">LED4</text>
<text x="167.6" y="91.3">USB_D+</text>
<text x="95.2" y="104">BUZZER</text>
<text x="222.3" y="105.3">BTN1</text>
<text x="93.6" y="111.6">SPI2_CS</text>
<text x="91.5" y="116.7">SPI2_MISO</text>
<text x="92.4" y="114.2">SPI2_SCK</text>
<text x="223.6" y="118">BTN2</text>
<text x="115.5" y="128.1">SPI2_MOSI</text>
<text x="224.9" y="132">BTN3</text>
<text x="152.4" y="163.7">SPI2_CS</text>
<text x="152.4" y="166.2">SPI2_SCK</text>
<text x="66" y="172.6">BUZZER</text>
<text x="152.4" y="171.3">SPI2_MOSI</text>
<text x="152.4" y="168.8">SPI2_MISO</text>
<text x="205.9" y="181.5">LED1</text>
<text x="222.4" y="181.5">LED2</text>
<text x="242.5" y="181.5">LED3</text>
<text x="261.3" y="180.9">LED4</text>
<text x="287" y="180.2">LED5</text>
<text x="322.6" y="180.2">LED6</text>
<text x="242.2" y="215.7">PWM3</text>
<text x="205.4" y="218.3">PWM1</text>
<text x="222.7" y="217.2">PWM2</text>
<text x="261.6" y="216.5">PWM4</text>
</g>
</svg>
